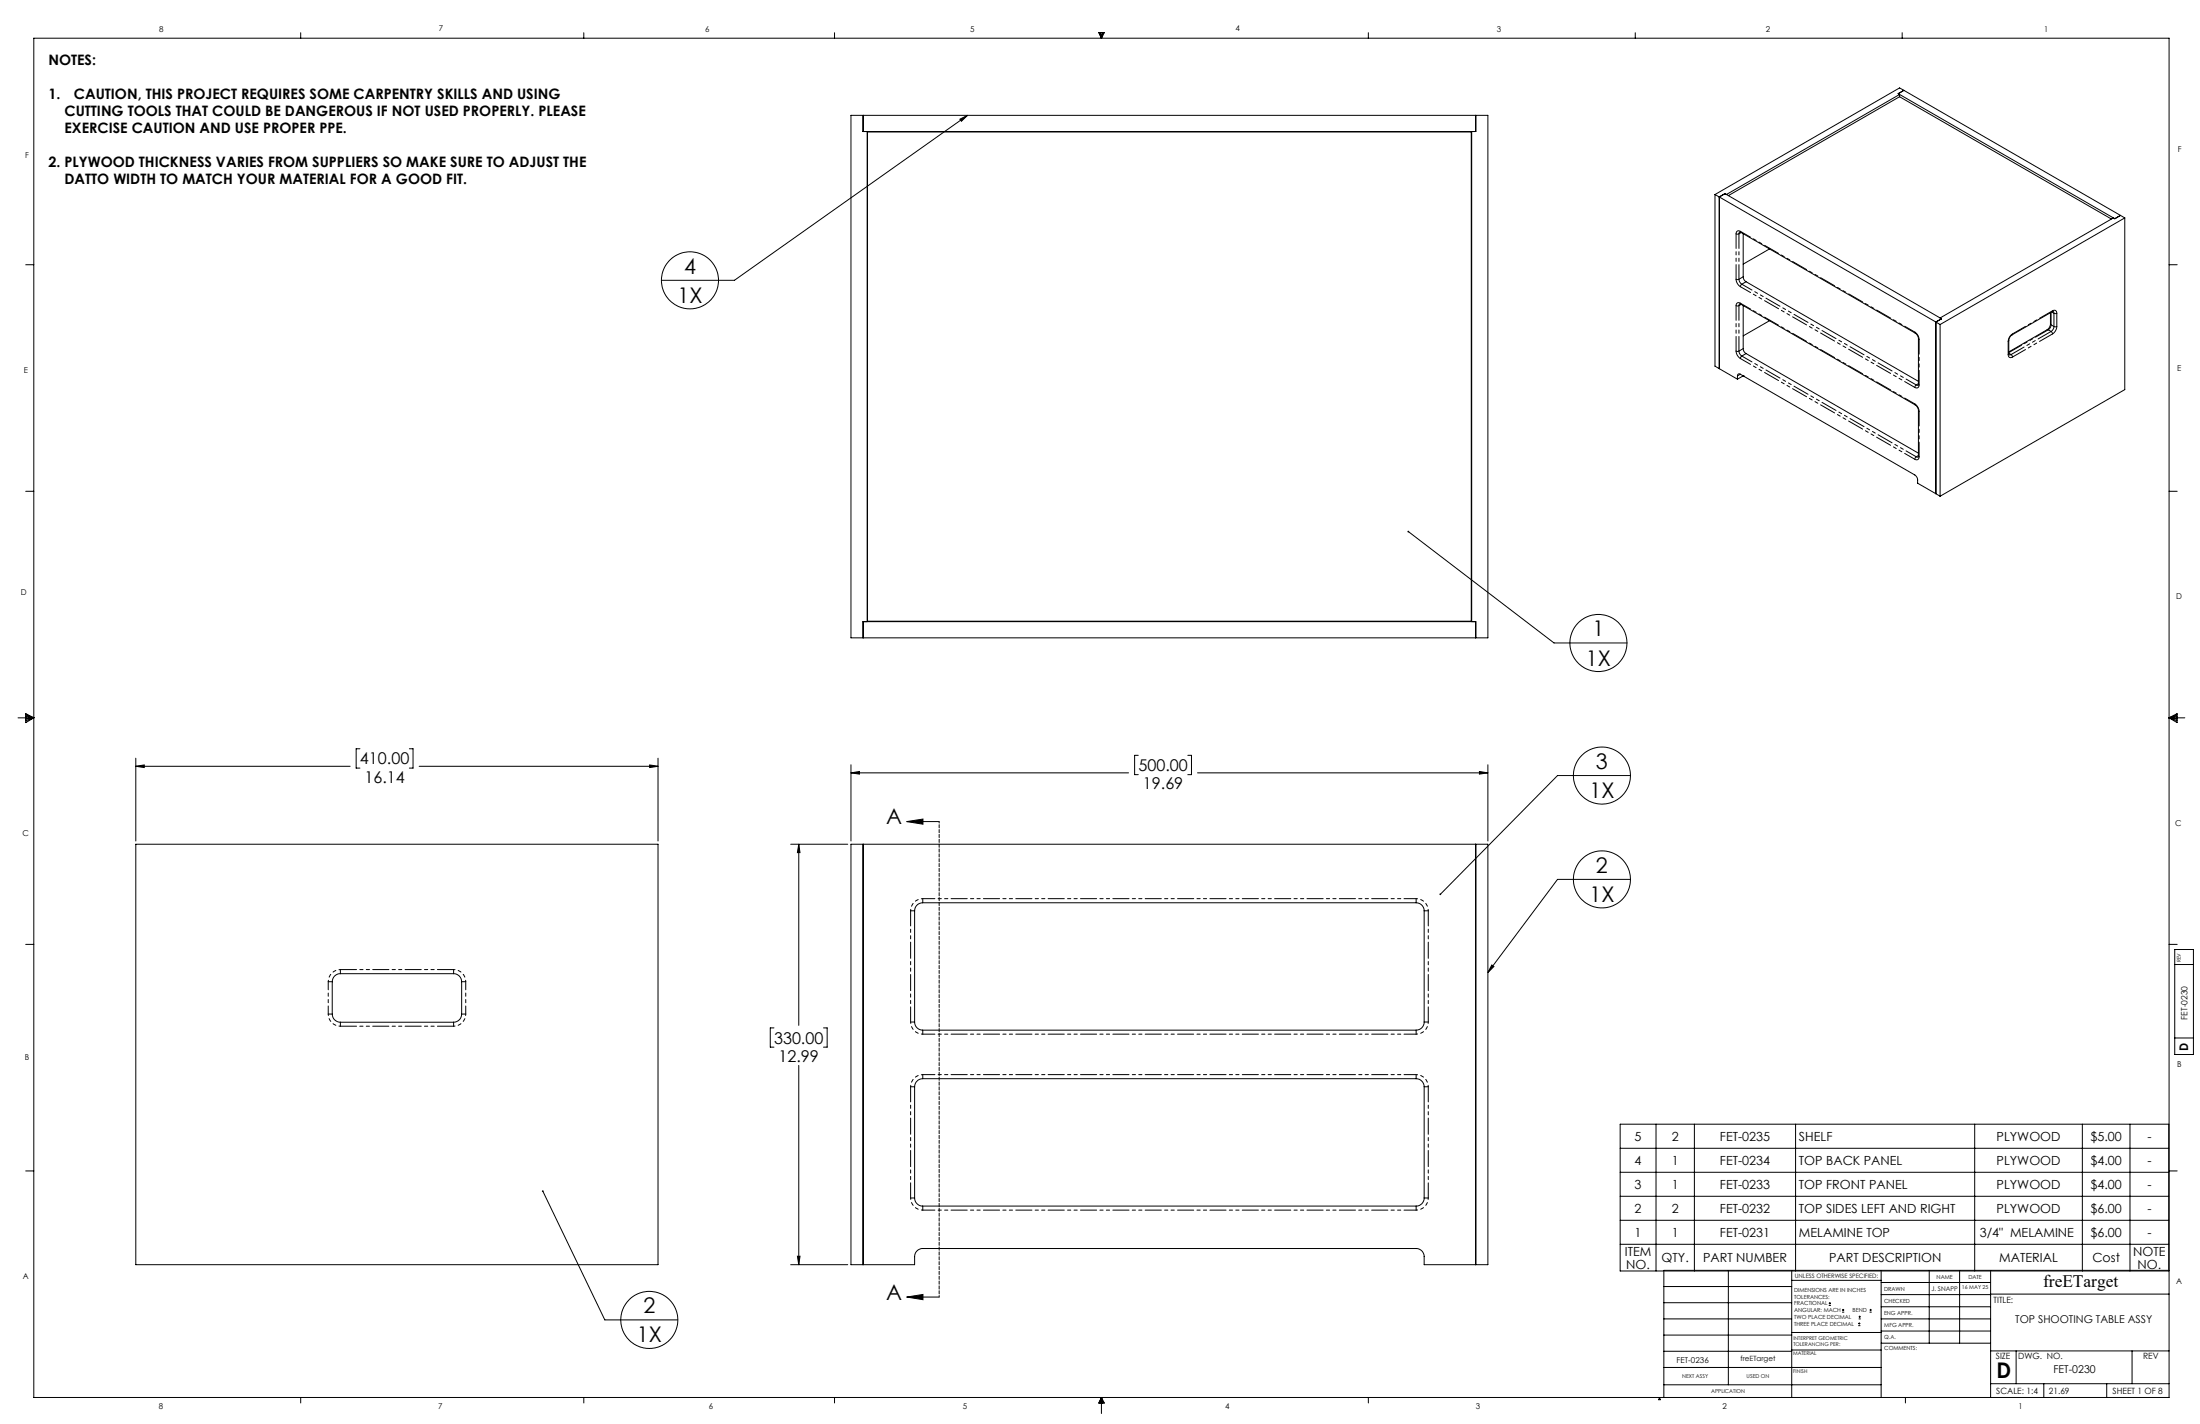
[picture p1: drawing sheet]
<svg xmlns="http://www.w3.org/2000/svg" width="864mm" height="559mm" viewBox="0 0 864 559" stroke-linecap="round" stroke-linejoin="round" font-family="sans-serif">
<g fill="none" stroke="#000" stroke-width=".39">
<path d="M13.3 15h838.2v533.4h-838.2zM118 12.8v2.2M229.2 12.8v2.2M327.6 12.8v2.2M431.3 12.8h2.2l-1.1 2.2zM431.5 12.8l.9 2.2M432 12.8l.4 2.2M432.7 12.8l-.3 2.2M433 12.8l-.6 2.2M537.1 12.8v2.2M641.9 12.8v2.2M746.7 12.8v2.2"/>
<path d="M745.1 36.8l.6 .3M745.1 36.8l85.1 49M745.7 38l-67.2 38.8M745.7 38l83.1 47.9M745.7 37.1l-68 39.2-.6-.3M745.7 37.1v.9M747.4 35.5l-1.7-1-72.5 41.8M747.4 35.5l-2.3 1.3M747.4 35.5l85 49M334 45.3h250.1v205h-250.1zM338.8 45.3v6.3h240.5v-6.3M340.4 51.6v192.3"/>
<path d="M340.5 51.8h237v192h-237zM376.8 46.8l3-1.5-2.4 2.3zM379.8 45.3l-91.5 64.7h-28.7M577.7 51.6v192.3M673.2 76.3l1.7 1M673.2 76.3v67.4l1.7 1M674.9 77.3l85 49.1M674.9 77.3v67.4M677.1 76l-2.2 1.3M677.1 76l85 49.1M682.9 91.1l69.2 39.9 1 1.7-.1 18.5M684.3 91.7v16.9l.7 1.6 68.1 39.4"/>
<path d="M694.6 97.7l-10.3 5.9M830.2 85.8l-.6-.3-68 39.3 .5 .3M832.4 84.5l-2.2 1.3M832.4 84.5l1.7 1M834.1 85.5l-72.5 41.9M834.1 85.5v67.4l-72.5 41.8M10.1 103.9h3.2M682.9 119.2l69.2 39.9 1 1.8-.1 18.5M684.3 119.9v16.9l.7 1.6 68.1 39.4M851.5 103.9h3.1M694.6 125.9l-10.3 5.9M759.9 126.4v67.3"/>
<path d="M759.9 126.4l1.7 1M761.6 127.4v67.3M762.1 125.1l-2.2 1.3M804.9 122.7v4.6l-.8 1.7-15.6 9.1M805.9 122.2l-16.5 9.6-.9 1.7 .1 5.7M674.9 144.7l7.1 4.1M682 148.8v-1.3a.68 .68 0 0 1 .4-.7 .68 .68 0 0 1 .8 .1l68.4 39.5 1.1 1.4 .1 1.8 7.1 4.1M684.3 147.5h.1M684.3 147.5l-2.3 1.3M10.1 192.8h3.2M759.9 193.7l1.7 1M851.5 192.8h3.1"/>
<path d="M552.8 208.6l57.2 43.7h28.7M338.8 250.3v-6.4h240.5v6.4M7.1 281.7h6.2M10.1 280l3.2 1.7-3.2 1.9zM10.1 280.5l3.2 1.2M10.1 281.1l3.2 .6M13.3 281.7l-3.2 1.2M13.3 281.7l-3.2 .5M53.3 297.5v32.5M141.3 293.8h-1.5v7.6h1.5M160.7 293.8h1.4v7.6h-1.4M258.3 297.5v32.5"/>
<path d="M446.8 296.4h-1.4v7.6h1.4M466.3 296.4h1.4v7.6h-1.4M851.5 281.7h6.1M851.5 281.7l3.1 .5M851.5 281.7l3.1 1.2M851.5 281.7l3.1-1.7v3.6zM854.6 281.1l-3.1 .6M854.6 280.5l-3.1 1.2M53.3 300.7h84.1M53.3 300.7l3.3-.5v1zM164.5 300.7h93.8M255 300.2l3.3 .5-3.3 .5z"/>
<path d="M334 300.1v29.9M334 303.3h109M334 303.3l3.4-.5v1zM470.1 303.3h114M580.7 302.8l3.4 .5-3.4 .5zM584.1 300.1v29.9M640 304.3h-28.6l-46 46.6M53.3 331.3h205v165h-205zM310.4 331.3h22.4M313.5 331.3v71.1M313.5 331.3l.5 3.3h-1zM334 331.3h250.1v165h-25.1v-3.2a3.1 3.1 0 0 0-3.1-3.2h-193.7a3.2 3.2 0 0 0-3.2 3.2v3.2h-25z"/>
<path d="M338.8 331.3v165M356 322.4l6.3-1v2zM356 322.4h12.7M579.3 331.3v165M360 355.2l1-.7 1.2-.2h193.7a3.1 3.1 0 0 1 3.1 3.1v43.7a3.1 3.1 0 0 1-3.1 3.1h-193.7a3.2 3.2 0 0 1-3.2-3.1v-43.7l.3-1.2zM640 345.1h-28.6l-27.3 36.5M10.1 370.6h3.2M585.6 378.7l.8 .6-2.3 2.3zM851.5 370.6h3.1M853.7 372.6h7.3v41.2h-7.3zM853.7 378.5h7.3M131.3 383l1.1-.7 1.2-.2h44.4a3.1 3.1 0 0 1 3.2 3.2v12.7a3.2 3.2 0 0 1-3.2 3.1h-44.4a3.2 3.2 0 0 1-3.2-3.1v-12.7l.3-1.3z"/>
<path d="M303.8 403.4h-1.4v7.5h1.4M313.5 418.1v78.2M323.3 403.4h1.4v7.5h-1.4M853.7 407.3h7.3M360 424.3l1-.8 1.2-.2h193.7a3.2 3.2 0 0 1 3.1 3.2v43.6a3.1 3.1 0 0 1-3.1 3.2h-193.7a3.2 3.2 0 0 1-3.2-3.2v-43.6l.3-1.2zM10.1 459.5h3.2M636 441.1h215.4v57.7h-215.4zM636 450.6h215.4M650.1 441.1v57.7M665.1 441.1v57.7M704.9 441.1v57.7M775.2 441.1v57.7"/>
<path d="M817.4 441.1v57.7M836.1 441.1v57.7M851.5 459.5h3.1M213.1 467.4l24.3 50.5h28.7M636 460h215.4M636 469.4h215.4M636 478.9h215.4M310.4 496.3h22.4M313 493h1l-.5 3.3zM636 488.3h215.4M678.5 498.5v44.9M703.3 498.5v49.9"/>
<path d="M738.4 498.5v49.9M757.3 498.5v28.6M769.2 498.5v28.6M781.4 498.5v49.9M851.5 498.5h-198.4v49.9M356 509l6.3-1v2zM356 509h12.7M653.1 517.6h50.2M653.1 511.2h50.2M653.1 504.9h50.2M703.3 502.4h35.1M717.9 512.3h.8"/>
<path d="M717.9 511.4h.8M718.3 511v.8M723.1 514.9h.8M723.1 514.1h.8M723.5 513.6v.9M729.4 519.4h.9M729.6 517.6h.8M729.6 516.7h.8M729.9 518.9v.9M730 516.3v.8M733.9 514.9h.8M733.9 514.1h.8"/>
<path d="M734.3 513.6v.9M738.4 517.6h43M738.4 512.8h43M738.4 508h43M738.4 503.3h43M781.4 507.8h70.1M653.1 536.6h85.3M653.1 530.3h50.2M653.1 523.9h50.2M703.3 529.8h35.1M703.3 522.9h35.1M729.4 520.2h.9"/>
<path d="M738.4 527.1h43M738.4 522.3h43M781.4 530.1h70.1M791.4 530.1v12.9M836.9 530.1v12.9M118 548.4v2.1M229.2 548.4v2.1M327.6 548.4v2.1M432.4 548.4v6.3M432.4 548.4l1.1 2.2h-2.2zM432.4 548.4l.6 2.2M432.4 548.4l-.9 2.2"/>
<path d="M432.4 548.4l-.4 2.2M432.4 548.4l.3 2.2M537.1 548.4v2.1M651.4 548.4l.4 .9h-.7zM653.1 543.4h85.3M748 548.4v2.1M781.4 543h70.1M802.3 543v5.4M827 543v5.4"/>
<circle cx="270.8" cy="110" r="11.2"/>
<circle cx="627.5" cy="252.3" r="11.2"/>
<circle cx="628.8" cy="304.3" r="11.2"/>
<circle cx="628.8" cy="345.1" r="11.2"/>
<circle cx="254.9" cy="518" r="11.2"/>
</g>
<path d="M368.7 322.4v186.6" fill="none" stroke="#000" stroke-width=".39" stroke-dasharray="1.3 .6" stroke-dashoffset=".7"/>
<g fill="#000">
<path d="M334 303.3l3.4-.5v1zM580.7 302.8l3.4 .5-3.4 .5zM313 493h1l-.5 3.3zM313.5 331.3l.5 3.3h-1zM255 300.2l3.3 .5-3.3 .5zM53.3 300.7l3.3-.5v1z"/>
<path d="M356 322.4l6.3-1v2zM356 509l6.3-1v2z"/>
<path d="M565.1 350.7v.5l.3-.3-.3 .3a.34 .34 0 0 0 .5-.1 .34 .34 0 0 0 0-.5 .34 .34 0 0 0-.5 .1zM585.6 378.7l.8 .6-2.3 2.3zM212.9 467.1a.35 .35 0 0 0-.2 .6 .35 .35 0 0 0 .6 0 .35 .35 0 0 0-.3-.6l.1 .3zM552.6 208.4a.35 .35 0 0 0 0 .6 .35 .35 0 0 0 .5-.3 .35 .35 0 0 0-.5-.3l.2 .2zM376.8 46.8l3-1.5-2.4 2.3z"/>
</g>
<path d="M357.5 357.4a4.8 4.8 0 0 1 4.7-4.8M555.9 352.6a4.8 4.8 0 0 1 4.8 4.8M128.9 385.2a4.8 4.8 0 0 1 4.7-4.7M178.1 380.5a4.8 4.8 0 0 1 4.7 4.7M182.8 397.9a4.8 4.8 0 0 1-4.7 4.8M133.6 402.7a4.8 4.8 0 0 1-4.7-4.8M362.2 405.8a4.8 4.8 0 0 1-4.7-4.7M560.7 401.1a4.8 4.8 0 0 1-4.8 4.7M357.5 426.5a4.8 4.8 0 0 1 4.7-4.8M555.9 421.7a4.8 4.8 0 0 1 4.8 4.8M362.2 474.9a4.8 4.8 0 0 1-4.7-4.8M560.7 470.1a4.8 4.8 0 0 1-4.8 4.8" fill="none" stroke="#000" stroke-width=".39" stroke-dasharray="6.3 1.3 1.3 1.3 1.3 1.3" stroke-dashoffset="5.8"/>
<path d="M560.7 357.4v43.7M357.5 401.1v-43.7M560.7 426.5v43.6M357.5 470.1v-43.6" fill="none" stroke="#000" stroke-width=".39" stroke-dasharray="6.3 1.3 1.3 1.3 1.3 1.3" stroke-dashoffset=".4"/>
<path d="M362.2 352.6h193.7M555.9 405.8h-193.7M362.2 421.7h193.7M555.9 474.9h-193.7" fill="none" stroke="#000" stroke-width=".39" stroke-dasharray="6.3 1.3 1.3 1.3 1.3 1.3" stroke-dashoffset="1.6"/>
<g fill="none" stroke="#000" stroke-width=".39" stroke-dasharray="6.3 1.3 1.3 1.3 1.3 1.3">
<path d="M681.5 91.8a1.03 1.03 0 0 1 .5-1.1 1.03 1.03 0 0 1 1.2 .1M682.6 91.8h-1.1M682.9 91l-.3 .8M683.3 91.2l-.1-.4M683.5 91.2l-.9 .6M681.5 120a1.03 1.03 0 0 1 .5-1.1 1.03 1.03 0 0 1 1.2 .1M682.6 109.6h-1.1M682.6 109.6l1.7-1M682.6 109.6l.3 1.1 .8 .8M682.6 120h-1.1M682.9 119.2l-.3 .8M683.2 112.5a3.7 3.7 0 0 1-1.7-2.9"/>
<path d="M683.2 112.5l.5-1M683.3 119.3l-.1-.3M683.5 119.4l-.9 .6M685.4 110.6l-1.7 .9M682.6 137.8h-1.1M682.6 137.8l1.7-1M682.6 137.8l.3 1.1 .8 .8M685.4 138.7l-1.7 1M751.7 130.3a3.7 3.7 0 0 1 1.6 2.9M751.8 130.7l-.1-.4M753.3 133.2l-.2-.3M788.3 134a3.7 3.7 0 0 1 1.7-3"/>
<path d="M788.3 139.1v-5.1M788.3 134l.2-.4M788.3 139.1l.2-.3M788.5 138.6l.9 .5M788.6 139.2l.8-.1M789.4 139.1l.6 1M790 131l-.2 .4M804 129.4h-.4M804.9 127.2l.2 .3M805.1 130.1l.6 .9M805.1 130.1l-1.1-.7M805.1 127.5l1.2 .6"/>
<path d="M805.1 122.6v4.9M805.1 130.1l.8-.9 .4-1.1M805.1 127.5l-.3 1.1-.8 .8M805.7 122a1.03 1.03 0 0 1 1.2-.1 1.03 1.03 0 0 1 .5 1M805.7 122l-.2 .3M806.3 122.9h1.1M806.3 122.9l-.4-.7M806.3 122.9l-.9-.5M806.3 128.1v-5.2M806.3 128.1h1.1M807.4 128.1a3.7 3.7 0 0 1-1.7 2.9M807.4 122.9v5.2"/>
<path d="M683.2 140.7a3.7 3.7 0 0 1-1.7-2.9M683.2 140.7l.5-1M683.2 146.8l-1.1 .7M751.7 158.5a3.7 3.7 0 0 1 1.6 2.9M751.7 152l.5-.9M751.8 158.9l-.1-.4M752.2 151.1h.8M752.2 151.1l.9-.6M753.3 151.1a1.03 1.03 0 0 1-.5 1 1.03 1.03 0 0 1-1.1-.1M753.3 151.1l-.2-.4M790 140.1a1.03 1.03 0 0 1-1.2 .1 1.03 1.03 0 0 1-.5-1.1M752.2 179.2l.8 .1"/>
<path d="M752.2 179.2l.9-.5M753.3 179.2a1.03 1.03 0 0 1-.5 1.1 1.03 1.03 0 0 1-1.1-.1M753.3 161.4l-.2-.3M753.3 179.2l-.2-.3M751.7 180.2l.5-1M359.1 357.4h-1.6M362.2 354.2v-1.6M555.9 354.2v-1.6M560.7 357.4h-1.6M128.9 385.2h1.5M128.9 397.9h1.5M133.6 380.5h44.5"/>
<path d="M133.6 380.5v1.6M178.1 380.5v1.6M181.2 385.2h1.6M181.2 397.9h1.6M133.6 401.1v1.6M178.1 402.7h-44.5M178.1 401.1v1.6M359.1 401.1h-1.6M362.2 405.8v-1.6M555.9 405.8v-1.6M560.7 401.1h-1.6M359.1 426.5h-1.6"/>
<path d="M362.2 423.3v-1.6M555.9 423.3v-1.6M560.7 426.5h-1.6M359.1 470.1h-1.6M362.2 474.9v-1.6M555.9 474.9v-1.6M560.7 470.1h-1.6"/>
</g>
<path d="M128.9 397.9v-12.7M182.8 385.2v12.7" fill="none" stroke="#000" stroke-width=".39" stroke-dasharray="6.3 1.3 1.3 1.3 1.3 1.3" stroke-dashoffset="3.2"/>
<path d="M682.6 91.8v17.8M681.5 109.6v-17.8M682.6 120v17.8M681.5 137.8v-17.8M753.3 133.2v17.9M804 129.4l-15.5 9M753.3 161.4v17.8" fill="none" stroke="#000" stroke-width=".39" stroke-dasharray="6.3 1.3 1.3 1.3 1.3 1.3" stroke-dashoffset=".6"/>
<path d="M683.2 90.8l68.5 39.5M683.2 119l68.5 39.5M683.7 111.5l68.5 39.6M683.7 139.7l68.5 39.5M751.7 152l-68.5-39.5M751.7 180.2l-68.5-39.5" fill="none" stroke="#000" stroke-width=".39" stroke-dasharray="6.3 1.3 1.3 1.3 1.3 1.3" stroke-dashoffset="1.7"/>
<path d="M789.4 139.1l15.7-9M790 131l15.7-9M805.7 131l-15.7 9.1" fill="none" stroke="#000" stroke-width=".39" stroke-dasharray="6.3 1.3 1.3 1.3 1.3 1.3" stroke-dashoffset=".5"/>
<g font-size="8.5">
<text x="268.5" y="107.4">4</text>
<text x="265.9" y="118.9">1X</text>
<text x="625.1" y="249.7">1</text>
<text x="622.5" y="261.2">1X</text>
<text x="626.5" y="301.7">3</text>
<text x="623.9" y="313.2">1X</text>
<text x="347.8" y="323.5">A</text>
<text x="626.5" y="342.4">2</text>
<text x="623.9" y="353.9">1X</text>
<text x="252.5" y="515.3">2</text>
<text x="347.8" y="510.1">A</text>
<text x="250" y="526.8">1X</text>
<text x="783.7" y="540.7">D</text>
</g>
<text font-size="6.9" x="802" y="504.9">freETarget</text>
<g font-size="6.4">
<text x="141.3" y="300">410.00</text>
<text x="446.9" y="302.6">500.00</text>
<text x="143.1" y="307.1">16.14</text>
<text x="448.6" y="309.7">19.69</text>
<text x="303.8" y="409.5">330.00</text>
<text x="305.6" y="416.7">12.99</text>
</g>
<g font-size="5.6">
<text x="19" y="25.6">NOTES:</text>
<text x="19" y="38.9">1.</text>
<text x="29" y="38.9">CAUTION, THIS PROJECT REQUIRES SOME CARPENTRY SKILLS AND USING</text>
<text x="25.3" y="45.6">CUTTING TOOLS THAT COULD BE DANGEROUS IF NOT USED PROPERLY. PLEASE</text>
<text x="25.3" y="52.2">EXERCISE CAUTION AND USE PROPER PPE.</text>
<text x="19" y="65.5">2. PLYWOOD THICKNESS VARIES FROM SUPPLIERS SO MAKE SURE TO ADJUST THE</text>
<text x="25.3" y="72.1">DATTO WIDTH TO MATCH YOUR MATERIAL FOR A GOOD FIT.</text>
</g>
<g font-size="4.9">
<text x="641.7" y="447.7">5</text>
<text x="656.3" y="447.7">2</text>
<text x="675.1" y="447.7">FET-0235</text>
<text x="706.2" y="447.7">SHELF</text>
<text x="783.7" y="447.7">PLYWOOD</text>
<text x="820.6" y="447.7">$5.00</text>
<text x="842.9" y="447.7">-</text>
<text x="641.7" y="457.1">4</text>
<text x="656.3" y="457.1">1</text>
<text x="675.1" y="457.1">FET-0234</text>
<text x="706.2" y="457.1">TOP BACK PANEL</text>
<text x="783.7" y="457.1">PLYWOOD</text>
<text x="820.6" y="457.1">$4.00</text>
<text x="842.9" y="457.1">-</text>
<text x="641.7" y="466.6">3</text>
<text x="656.3" y="466.6">1</text>
<text x="675.1" y="466.6">FET-0233</text>
<text x="706.2" y="466.6">TOP FRONT PANEL</text>
<text x="783.7" y="466.6">PLYWOOD</text>
<text x="820.6" y="466.6">$4.00</text>
<text x="842.9" y="466.6">-</text>
<text x="641.7" y="476">2</text>
<text x="656.3" y="476">2</text>
<text x="675.1" y="476">FET-0232</text>
<text x="706.2" y="476">TOP SIDES LEFT AND RIGHT</text>
<text x="783.7" y="476">PLYWOOD</text>
<text x="820.6" y="476">$6.00</text>
<text x="842.9" y="476">-</text>
<text x="641.7" y="485.4">1</text>
<text x="656.3" y="485.4">1</text>
<text x="675.1" y="485.4">FET-0231</text>
<text x="706.2" y="485.4">MELAMINE TOP</text>
<text x="777.1" y="485.4">3/4&quot; MELAMINE</text>
<text x="820.6" y="485.4">$6.00</text>
<text x="842.9" y="485.4">-</text>
<text x="637.8" y="492.9">ITEM</text>
<text x="638.4" y="497.8">NO.</text>
<text x="652.3" y="495.4">QTY.</text>
<text x="668.5" y="495.4">PART NUMBER</text>
<text x="718" y="495.4">PART DESCRIPTION</text>
<text x="784.8" y="495.4">MATERIAL</text>
<text x="821.4" y="495.4">Cost</text>
<text x="837.4" y="492.9">NOTE</text>
<text x="839.1" y="497.8">NO.</text>
</g>
<text font-size="4.7" x="859" y="412.4" transform="rotate(-90 859 412.4)">D</text>
<g font-size="4.2">
<text x="791" y="519.3">TOP SHOOTING TABLE ASSY</text>
<text x="806.1" y="538.6">FET-0230</text>
</g>
<g font-size="3.4">
<text x="858.7" y="400.1" transform="rotate(-90 858.7 400.1)">FET-0230</text>
<text x="782.6" y="511.2">TITLE:</text>
<text x="783.5" y="533.3">SIZE</text>
<text x="792.3" y="533.3">DWG. NO.</text>
<text x="841.3" y="533.4">REV</text>
<text x="783.6" y="546.8">SCALE: 1:4</text>
<text x="804.3" y="546.8">21.69</text>
<text x="829.3" y="546.8">SHEET 1 OF 8</text>
</g>
<g font-size="3.2">
<text x="62.5" y="12.4">8</text>
<text x="172.3" y="12.3">7</text>
<text x="276.8" y="12.4">6</text>
<text x="380.9" y="12.4">5</text>
<text x="485" y="12.3">4</text>
<text x="587.5" y="12.4">3</text>
<text x="693.2" y="12.4">2</text>
<text x="802.4" y="12.4">1</text>
<text x="854.9" y="59.8">F</text>
<text x="9.9" y="62">F</text>
<text x="9.3" y="146.5">E</text>
<text x="854.7" y="145.5">E</text>
<text x="8.2" y="233.6">D</text>
<text x="854.3" y="234.9">D</text>
<text x="8.9" y="328.1">C</text>
<text x="853.9" y="324.1">C</text>
<text x="9.7" y="415.8">B</text>
<text x="854.6" y="418.6">B</text>
<text x="9" y="502">A</text>
<text x="854.3" y="503.9">A</text>
<text x="658.1" y="534.9">FET-0236</text>
<text x="62.3" y="552.9">8</text>
<text x="172" y="552.9">7</text>
<text x="278.3" y="552.9">6</text>
<text x="377.9" y="552.8">5</text>
<text x="481" y="552.8">4</text>
<text x="579.3" y="552.8">3</text>
<text x="676.2" y="552.9">2</text>
<text x="792.4" y="552.8">1</text>
</g>
<text font-size="2.8" x="683.2" y="534.2">freETarget</text>
<text font-size="2.5" x="758.2" y="506.5">J. SNAPP</text>
<text font-size="2.4" x="704.5" y="501.3">UNLESS OTHERWISE SPECIFIED:</text>
<g font-size="2.2">
<text x="760.2" y="501.8">NAME</text>
<text x="772.7" y="501.8">DATE</text>
<text x="704.3" y="506.9">DIMENSIONS ARE IN INCHES</text>
<text x="704.3" y="509.6">TOLERANCES:</text>
<text x="739.6" y="506.6">DRAWN</text>
<text x="704.3" y="512.2">FRACTIONAL</text>
<text x="704.3" y="514.9">ANGULAR: MACH</text>
<text x="727.2" y="514.9">BEND</text>
<text x="739.6" y="511.5">CHECKED</text>
<text x="704.3" y="517.5">TWO PLACE DECIMAL</text>
<text x="704.3" y="520.2">THREE PLACE DECIMAL</text>
<text x="739.6" y="516.1">ENG APPR.</text>
<text x="739.7" y="520.9">MFG APPR.</text>
<text x="739.6" y="525.6">Q.A.</text>
<text x="739.7" y="529.8">COMMENTS:</text>
</g>
<g font-size="2.1">
<text x="770.2" y="505.9">16 MAY 25</text>
<text x="660.3" y="540.9">NEXT ASSY</text>
<text x="685.6" y="540.9">USED ON</text>
<text x="671.7" y="546.7">APPLICATION</text>
</g>
<g font-size="2">
<text x="856" y="377.7" transform="rotate(-90 856 377.7)">REV</text>
<text x="704" y="525.8">INTERPRET GEOMETRIC</text>
<text x="703.9" y="531.8">MATERIAL</text>
<text x="704" y="528.3">TOLERANCING PER:</text>
<text x="703.9" y="538.7">FINISH</text>
</g>
</svg>
